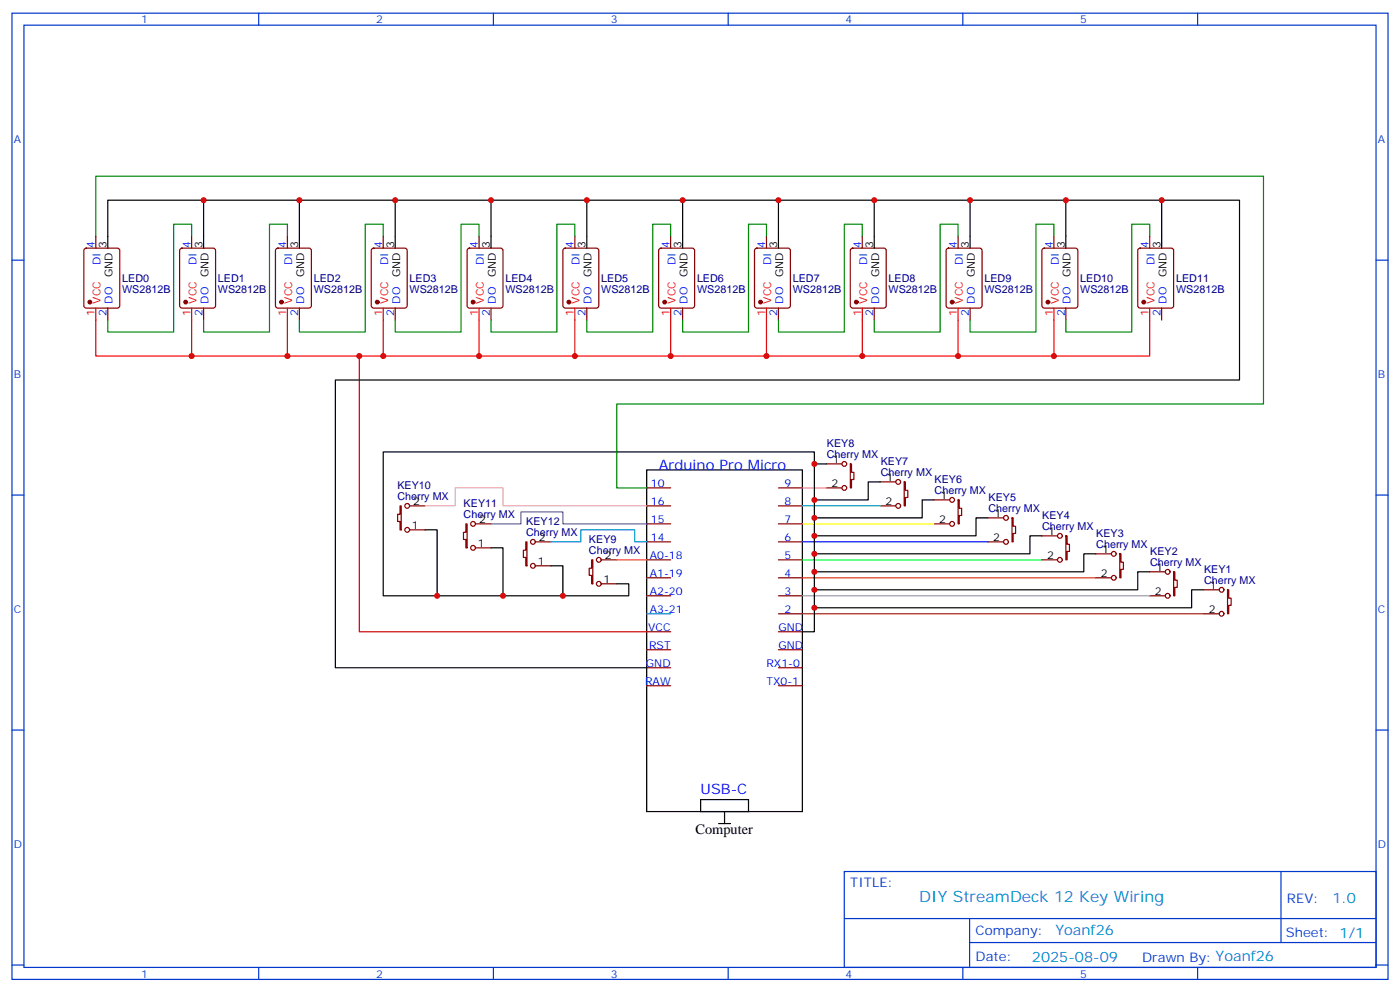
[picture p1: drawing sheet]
<svg xmlns="http://www.w3.org/2000/svg" width="412mm" height="292mm" viewBox="0 0 412 292" stroke-linecap="round" stroke-linejoin="round" font-family="sans-serif">
<g fill="none" stroke="#0038cc" stroke-width=".35">
<path d="M3.5 3.9h405.4v284.3h-405.4zM7.1 7.4h398.2v277.3h-398.2zM76.2 3.9v3.5M145.3 3.9v3.5M214.5 3.9v3.5M283.6 3.9v3.5M352.8 3.9v3.5M3.5 76.6h3.6M405.3 76.6h3.6M3.5 145.7h3.6M405.3 145.7h3.6M3.5 214.8h3.6"/>
<path d="M405.3 214.8h3.6M248.7 256.5h156.6v28.2h-156.6zM377.3 256.5v20.9M248.7 270.3h156.5M285.6 277.4h119.6M285.6 270.3v14.1M3.5 284h3.6M76.2 284.7v3.5M145.3 284.7v3.5M214.5 284.7v3.5M283.6 284.7v3.5M352.8 284.7v3.5"/>
<path d="M405.3 284h3.6"/>
</g>
<g fill="none" stroke="#000" stroke-width=".35">
<path d="M60 58.9v14.1M88.2 58.9v14.1M116.4 58.9v14.1M144.6 58.9v14.1M172.9 58.9v14.1M201.1 58.9v14.1M229.3 58.9v14.1M257.5 58.9v14.1M285.8 58.9v14.1M314 58.9v14.1M342.2 58.9v14.1M31.7 73v-14.1h333.4v52.9h-266.3v84.7h91.7"/>
<path d="M190.5 138.3h45.9v100.5h-45.9zM239.9 136.5h3.5M125.2 155.9h3.6v19.4M259.3 141.8h-3.5v5.3h-15.9M275.2 147.1h-3.6v5.3h-31.7M291 152.4h-3.5v5.3h-47.6M306.9 157.7h-3.5v5.3h-63.5M144.6 161.2h3.6v14.1M162.3 166.5h3.5v8.8M181.7 171.8h3.5v3.5h-72.3v-42.3h127v52.9h-3.5M322.8 163h-3.5v5.3h-79.4M338.7 168.3h-3.6v5.3h-95.2"/>
<path d="M354.5 173.6h-3.5v5.3h-111.1M206.4 235.3h14.1v3.5h-14.1zM213.4 238.8v3.6M211.7 242.4h3.5"/>
</g>
<g fill="none" stroke="#870000" stroke-width=".35">
<path d="M24.9 73.2l.5-.2h9.2l.6 .5 .1 16.5-.5 .6-9.4 .1-.7-.5v-16.5zM28.2 69.5v3.5M53.2 73.2l.4-.2h9.2l.6 .5 .1 16.5-.5 .6-9.4 .1-.6-.5-.1-16.5zM56.4 69.5v3.5M81.4 73.2l.4-.2h9.2l.7 .5v16.5l-.4 .6-9.5 .1-.6-.5-.1-16.5zM84.7 69.5v3.5M109.6 73.2l.5-.2h9.1l.7 .5v16.5l-.4 .6-9.4 .1-.7-.5v-16.5zM112.9 69.5v3.5M137.8 73.2l.5-.2h9.2l.6 .5 .1 16.5-.5 .6-9.4 .1-.7-.5v-16.5zM141.1 69.5v3.5M166 73.2l.5-.2h9.2l.6 .5 .1 16.5-.5 .6-9.4 .1-.6-.5-.1-16.5zM169.3 69.5v3.5"/>
<path d="M194.3 73.2l.4-.2h9.2l.7 .5v16.5l-.5 .6-9.4 .1-.6-.5-.1-16.5zM197.6 69.5v3.5M222.5 73.2l.5-.2h9.1l.7 .5v16.5l-.4 .6-9.4 .1-.7-.5-.1-16.5zM225.8 69.5v3.5M250.7 73.2l.5-.2h9.1l.7 .5 .1 16.5-.5 .6-9.4 .1-.7-.5v-16.5zM254 69.5v3.5M278.9 73.2l.5-.2h9.2l.6 .5 .1 16.5-.5 .6-9.4 .1-.7-.5v-16.5zM282.2 69.5v3.5M307.2 73.2l.4-.2h9.2l.6 .5 .1 16.5-.5 .6-9.4 .1-.6-.5-.1-16.5zM310.4 69.5v3.5M335.4 73.2l.4-.2h9.2l.7 .5v16.5l-.4 .6-9.5 .1-.6-.5-.1-16.5zM338.7 69.5v3.5"/>
<path d="M31.7 90.7v3.5M60 90.7v3.5M88.2 90.7v3.5M116.4 90.7v3.5M144.6 90.7v3.5M172.9 90.7v3.5M201.1 90.7v3.5M229.3 90.7v3.5M257.5 90.7v3.5M285.8 90.7v3.5M314 90.7v3.5M342.2 90.7v3.5"/>
<path d="M243.4 136.5h4.6M250.5 136.5h.3v2.5h.7v2.1h-.7v2.5h-.3zM117.8 148.9h.4v7h-.4v-2.4h-.7v-2.2h.7zM120.6 148.9h4.6M120.6 155.9h4.6M137.2 154.2h.4v7h-.4v-2.4h-.7v-2.2h.7zM140.1 154.2h4.5M154.9 159.5h.3v7h-.3v-2.5h-.7v-2.1h.7zM157.7 159.5h4.6M190.5 143.6h7.1M190.5 148.9h7.1M190.5 154.2h7.1"/>
<path d="M190.5 159.5h7.1M229.3 143.6h7.1M229.3 148.9h7.1M229.3 154.2h7.1M229.3 159.5h7.1M243.4 143.6h4.6M259.3 148.9h4.6M259.3 141.8h4.6M266.3 141.8h.4v2.5h.7v2.1h-.7v2.5h-.4zM275.2 154.2h4.6M275.2 147.1h4.6M282.2 147.1h.4v2.5h.7v2.1h-.7v2.5h-.4z"/>
<path d="M291 159.5h4.6M291 152.4h4.6M298.1 152.4h.3v2.5h.8v2.1h-.8v2.5h-.3zM306.9 157.7h4.6M314 157.7h.3v2.5h.7v2.1h-.7v2.4h-.3zM140.1 161.2h4.5M157.7 166.5h4.6M174.3 164.7h.3v7.1h-.3v-2.5h-.7v-2.1h.7zM177.1 164.7h4.6M177.1 171.8h4.6M190.5 164.7h7.1M190.5 170h7.1"/>
<path d="M190.5 175.3h7.1M229.3 164.7h7.1M229.3 170h7.1M229.3 175.3h7.1M306.9 164.7h4.6M322.8 170h4.6M322.8 163h4.6M329.8 163h.4v2.5h.7v2.1h-.7v2.4h-.4zM338.7 175.3h4.6M338.7 168.3h4.6M345.7 168.3h.4v2.4h.7v2.2h-.7v2.4h-.4zM354.5 173.6h4.6"/>
<path d="M361.6 173.6h.3v2.4h.8v2.2h-.8v2.4h-.3zM190.5 185.9h7.1M190.5 191.2h7.1M190.5 196.5h7.1M229.3 180.6h7.1M229.3 185.9h7.1M229.3 191.2h7.1M229.3 196.5h7.1M354.5 180.6h4.6M190.5 201.8h7.1M229.3 201.8h7.1"/>
<circle cx="248.7" cy="136.5" r=".71"/>
<circle cx="119.9" cy="155.9" r=".71"/>
<circle cx="119.9" cy="148.9" r=".71"/>
<circle cx="139.3" cy="154.2" r=".71"/>
<circle cx="157" cy="159.5" r=".71"/>
<circle cx="248.7" cy="143.6" r=".71"/>
<circle cx="264.6" cy="141.8" r=".71"/>
<circle cx="264.6" cy="148.9" r=".71"/>
<circle cx="280.5" cy="147.1" r=".71"/>
<circle cx="280.5" cy="154.2" r=".71"/>
<circle cx="296.3" cy="152.4" r=".71"/>
<circle cx="296.3" cy="159.5" r=".71"/>
<circle cx="312.2" cy="157.7" r=".71"/>
<circle cx="139.3" cy="161.2" r=".71"/>
<circle cx="157" cy="166.5" r=".71"/>
<circle cx="176.4" cy="171.8" r=".71"/>
<circle cx="176.4" cy="164.7" r=".71"/>
<circle cx="312.2" cy="164.7" r=".71"/>
<circle cx="328.1" cy="170" r=".71"/>
<circle cx="328.1" cy="163" r=".71"/>
<circle cx="344" cy="175.3" r=".71"/>
<circle cx="344" cy="168.3" r=".71"/>
<circle cx="359.8" cy="173.6" r=".71"/>
<circle cx="359.8" cy="180.6" r=".71"/>
</g>
<path d="M190.5 180.6h7.1" fill="none" stroke="#09c" stroke-width=".35"/>
<path d="M236.4 143.6h7" fill="none" stroke="#f0f" stroke-width=".35"/>
<path d="M236.4 148.9h22.9" fill="none" stroke="#0ff" stroke-width=".35"/>
<path d="M236.4 154.2h38.8" fill="none" stroke="#ff0" stroke-width=".35"/>
<path d="M236.4 159.5h54.6" fill="none" stroke="#00f" stroke-width=".35"/>
<path d="M236.4 164.7h70.5" fill="none" stroke="#0f0" stroke-width=".35"/>
<path d="M236.4 170h86.4" fill="none" stroke="#c30" stroke-width=".35"/>
<path d="M236.4 175.3h102.3" fill="none" stroke="#999" stroke-width=".35"/>
<path d="M236.4 180.6h118.1" fill="none" stroke="#960" stroke-width=".35"/>
<path d="M125.2 148.9h8.9v-5.3h14.1v5.3h42.3" fill="none" stroke="#f9c" stroke-width=".35"/>
<path d="M144.6 154.2h8.9v-3.6h12.3v3.6h24.7" fill="none" stroke="#939" stroke-width=".35"/>
<path d="M162.3 159.5h8.8v-3.6h15.9v3.6h3.5" fill="none" stroke="#0cf" stroke-width=".35"/>
<path d="M181.7 164.7h8.8" fill="none" stroke="#f90" stroke-width=".35"/>
<g fill="#870000" stroke="#870000" stroke-width=".35">
<circle cx="111.1" cy="88.9" r=".53"/>
<circle cx="195.8" cy="88.9" r=".53"/>
<circle cx="252.2" cy="88.9" r=".53"/>
<circle cx="280.5" cy="88.9" r=".53"/>
<circle cx="308.7" cy="88.9" r=".53"/>
<circle cx="224" cy="88.9" r=".53"/>
<circle cx="336.9" cy="88.9" r=".53"/>
<circle cx="167.6" cy="88.9" r=".53"/>
<circle cx="139.3" cy="88.9" r=".53"/>
<circle cx="26.5" cy="88.9" r=".53"/>
<circle cx="54.7" cy="88.9" r=".53"/>
<circle cx="82.9" cy="88.9" r=".53"/>
</g>
<path d="M28.2 90.7v14.1h77.6M56.4 90.7v14.1M84.7 90.7v14.1M112.9 90.7v14.1M141.1 90.7v14.1M169.3 90.7v14.1M197.6 90.7v14.1M225.8 90.7v14.1M254 90.7v14.1M282.2 90.7v14.1M310.4 90.7v14.1M338.7 90.7v14.1h-232.9v81.1h84.7" fill="none" stroke="#f00" stroke-width=".35"/>
<path d="M28.2 69.5v-17.6h344v67h-190.5v24.7h8.8M56.4 69.5v-3.5h-5.2v31.7h-19.5v-3.5M84.7 69.5v-3.5h-5.3v31.7h-19.4v-3.5M112.9 69.5v-3.5h-5.3v31.7h-19.4v-3.5M141.1 69.5v-3.5h-5.3v31.7h-19.4v-3.5M169.3 69.5v-3.5h-5.3v31.7h-19.4v-3.5M197.6 69.5v-3.5h-5.3v31.7h-19.4v-3.5M225.8 69.5v-3.5h-5.3v31.7h-19.4v-3.5M254 69.5v-3.5h-5.3v31.7h-19.4v-3.5M282.2 69.5v-3.5h-5.3v31.7h-19.4v-3.5M310.4 69.5v-3.5h-5.2v31.7h-19.4v-3.5M338.7 69.5v-3.5h-5.3v31.7h-19.4v-3.5" fill="none" stroke="#008700" stroke-width=".35"/>
<g fill="#c00">
<circle cx="165.8" cy="175.3" r=".88"/>
<circle cx="148.2" cy="175.3" r=".88"/>
<circle cx="128.8" cy="175.3" r=".88"/>
<circle cx="239.9" cy="136.5" r=".88"/>
<circle cx="239.9" cy="147.1" r=".88"/>
<circle cx="239.9" cy="152.4" r=".88"/>
<circle cx="239.9" cy="157.7" r=".88"/>
<circle cx="239.9" cy="163" r=".88"/>
<circle cx="239.9" cy="178.9" r=".88"/>
<circle cx="239.9" cy="173.6" r=".88"/>
<circle cx="239.9" cy="168.3" r=".88"/>
<circle cx="310.4" cy="104.8" r=".88"/>
<circle cx="282.2" cy="104.8" r=".88"/>
<circle cx="254" cy="104.8" r=".88"/>
<circle cx="225.8" cy="104.8" r=".88"/>
<circle cx="105.8" cy="104.8" r=".88"/>
<circle cx="56.4" cy="104.8" r=".88"/>
<circle cx="84.7" cy="104.8" r=".88"/>
<circle cx="112.9" cy="104.8" r=".88"/>
<circle cx="141.1" cy="104.8" r=".88"/>
<circle cx="169.3" cy="104.8" r=".88"/>
<circle cx="197.6" cy="104.8" r=".88"/>
<circle cx="60" cy="58.9" r=".88"/>
<circle cx="88.2" cy="58.9" r=".88"/>
<circle cx="116.4" cy="58.9" r=".88"/>
<circle cx="144.6" cy="58.9" r=".88"/>
<circle cx="172.9" cy="58.9" r=".88"/>
<circle cx="201.1" cy="58.9" r=".88"/>
<circle cx="229.3" cy="58.9" r=".88"/>
<circle cx="342.2" cy="58.9" r=".88"/>
<circle cx="314" cy="58.9" r=".88"/>
<circle cx="285.8" cy="58.9" r=".88"/>
<circle cx="257.5" cy="58.9" r=".88"/>
</g>
<text font-size="4.6" fill="#0099cb" x="270.8" y="265.5">DIY StreamDeck 12 Key Wiring</text>
<g font-size="4.2" fill="#00f">
<text x="194" y="138.3">Arduino Pro Micro</text>
<text x="206.4" y="233.5">USB-C</text>
</g>
<text font-size="4.2" x="204.9" y="245.5">Computer</text>
<g font-size="4.2" fill="#0099cb">
<text x="392.5" y="265.7">1.0</text>
<text x="310.9" y="275.3">Yoanf26</text>
<text x="304" y="283.1">2025-08-09</text>
</g>
<g font-size="3.9" fill="#0039cb">
<text x="250.5" y="261.1">TITLE:</text>
<text x="379.1" y="265.7">REV:</text>
<text x="287.4" y="275.3">Company:</text>
<text x="378.7" y="275.9">Sheet: 1/1</text>
<text x="287.4" y="282.9">Date:</text>
<text x="336.4" y="283">Drawn By: Yoanf26</text>
</g>
<g font-size="3.2" fill="#0039cb">
<text x="41.6" y="6.9">1</text>
<text x="110.8" y="6.9">2</text>
<text x="179.9" y="6.9">3</text>
<text x="249.1" y="6.9">4</text>
<text x="318.2" y="6.9">5</text>
<text x="4.1" y="42">A</text>
<text x="405.9" y="42">A</text>
<text x="4.1" y="111.1">B</text>
<text x="405.9" y="111.1">B</text>
<text x="4.1" y="180.3">C</text>
<text x="405.9" y="180.3">C</text>
<text x="4.1" y="249.4">D</text>
<text x="405.9" y="249.4">D</text>
<text x="41.6" y="287.7">1</text>
<text x="110.8" y="287.7">2</text>
<text x="179.9" y="287.7">3</text>
<text x="249.1" y="287.7">4</text>
<text x="318.2" y="287.7">5</text>
</g>
<g font-size="3.2" fill="#00f">
<text x="27.9" y="72.8" transform="rotate(-90 27.9 72.8)">4</text>
<text x="56.1" y="72.8" transform="rotate(-90 56.1 72.8)">4</text>
<text x="84.3" y="72.8" transform="rotate(-90 84.3 72.8)">4</text>
<text x="112.5" y="72.8" transform="rotate(-90 112.5 72.8)">4</text>
<text x="140.8" y="72.8" transform="rotate(-90 140.8 72.8)">4</text>
<text x="169" y="72.8" transform="rotate(-90 169 72.8)">4</text>
<text x="197.2" y="72.8" transform="rotate(-90 197.2 72.8)">4</text>
<text x="225.4" y="72.8" transform="rotate(-90 225.4 72.8)">4</text>
<text x="253.6" y="72.8" transform="rotate(-90 253.6 72.8)">4</text>
<text x="281.9" y="72.8" transform="rotate(-90 281.9 72.8)">4</text>
<text x="310.1" y="72.8" transform="rotate(-90 310.1 72.8)">4</text>
<text x="338.3" y="72.8" transform="rotate(-90 338.3 72.8)">4</text>
<text x="29.6" y="78.1" transform="rotate(-90 29.6 78.1)">DI</text>
<text x="57.9" y="78.1" transform="rotate(-90 57.9 78.1)">DI</text>
<text x="86.1" y="78.1" transform="rotate(-90 86.1 78.1)">DI</text>
<text x="114.3" y="78.1" transform="rotate(-90 114.3 78.1)">DI</text>
<text x="142.5" y="78.1" transform="rotate(-90 142.5 78.1)">DI</text>
<text x="170.7" y="78.1" transform="rotate(-90 170.7 78.1)">DI</text>
<text x="199" y="78.1" transform="rotate(-90 199 78.1)">DI</text>
<text x="227.2" y="78.1" transform="rotate(-90 227.2 78.1)">DI</text>
<text x="255.4" y="78.1" transform="rotate(-90 255.4 78.1)">DI</text>
<text x="283.6" y="78.1" transform="rotate(-90 283.6 78.1)">DI</text>
<text x="311.9" y="78.1" transform="rotate(-90 311.9 78.1)">DI</text>
<text x="340.1" y="78.1" transform="rotate(-90 340.1 78.1)">DI</text>
<text x="33.2" y="89.4" transform="rotate(-90 33.2 89.4)">DO</text>
<text x="61.4" y="89.4" transform="rotate(-90 61.4 89.4)">DO</text>
<text x="89.6" y="89.4" transform="rotate(-90 89.6 89.4)">DO</text>
<text x="117.8" y="89.4" transform="rotate(-90 117.8 89.4)">DO</text>
<text x="146" y="89.4" transform="rotate(-90 146 89.4)">DO</text>
<text x="174.3" y="89.4" transform="rotate(-90 174.3 89.4)">DO</text>
<text x="202.5" y="89.4" transform="rotate(-90 202.5 89.4)">DO</text>
<text x="230.7" y="89.4" transform="rotate(-90 230.7 89.4)">DO</text>
<text x="258.9" y="89.4" transform="rotate(-90 258.9 89.4)">DO</text>
<text x="287.2" y="89.4" transform="rotate(-90 287.2 89.4)">DO</text>
<text x="315.4" y="89.4" transform="rotate(-90 315.4 89.4)">DO</text>
<text x="343.6" y="89.4" transform="rotate(-90 343.6 89.4)">DO</text>
<text x="31.4" y="92.9" transform="rotate(-90 31.4 92.9)">2</text>
<text x="59.6" y="92.9" transform="rotate(-90 59.6 92.9)">2</text>
<text x="87.8" y="92.9" transform="rotate(-90 87.8 92.9)">2</text>
<text x="116.1" y="92.9" transform="rotate(-90 116.1 92.9)">2</text>
<text x="144.3" y="92.9" transform="rotate(-90 144.3 92.9)">2</text>
<text x="172.5" y="92.9" transform="rotate(-90 172.5 92.9)">2</text>
<text x="200.7" y="92.9" transform="rotate(-90 200.7 92.9)">2</text>
<text x="229" y="92.9" transform="rotate(-90 229 92.9)">2</text>
<text x="257.2" y="92.9" transform="rotate(-90 257.2 92.9)">2</text>
<text x="285.4" y="92.9" transform="rotate(-90 285.4 92.9)">2</text>
<text x="313.6" y="92.9" transform="rotate(-90 313.6 92.9)">2</text>
<text x="341.8" y="92.9" transform="rotate(-90 341.8 92.9)">2</text>
<text x="191.8" y="143.2">10</text>
<text x="231.1" y="143.2">9</text>
<text x="191.8" y="148.5">16</text>
<text x="231.1" y="148.5">8</text>
<text x="191.8" y="153.8">15</text>
<text x="231.1" y="153.8">7</text>
<text x="191.8" y="159.1">14</text>
<text x="231.1" y="159.1">6</text>
<text x="191.4" y="164.4">A0-18</text>
<text x="231.1" y="164.4">5</text>
<text x="191.4" y="169.7">A1-19</text>
<text x="231.1" y="169.7">4</text>
<text x="191.4" y="175">A2-20</text>
<text x="231.1" y="175">3</text>
<text x="191" y="185.6">VCC</text>
<text x="191.4" y="180.3">A3-21</text>
<text x="229.3" y="185.6">GND</text>
<text x="231.1" y="180.3">2</text>
<text x="191.2" y="190.9">RST</text>
<text x="229.3" y="190.9">GND</text>
<text x="190.3" y="196.1">GND</text>
<text x="225.8" y="196.1">RX1-0</text>
<text x="190" y="201.4">RAW</text>
<text x="225.8" y="201.4">TX0-1</text>
</g>
<g font-size="3.2">
<text x="31.4" y="72.8" transform="rotate(-90 31.4 72.8)">3</text>
<text x="59.6" y="72.8" transform="rotate(-90 59.6 72.8)">3</text>
<text x="87.8" y="72.8" transform="rotate(-90 87.8 72.8)">3</text>
<text x="116.1" y="72.8" transform="rotate(-90 116.1 72.8)">3</text>
<text x="144.3" y="72.8" transform="rotate(-90 144.3 72.8)">3</text>
<text x="172.5" y="72.8" transform="rotate(-90 172.5 72.8)">3</text>
<text x="200.7" y="72.8" transform="rotate(-90 200.7 72.8)">3</text>
<text x="229" y="72.8" transform="rotate(-90 229 72.8)">3</text>
<text x="257.2" y="72.8" transform="rotate(-90 257.2 72.8)">3</text>
<text x="285.4" y="72.8" transform="rotate(-90 285.4 72.8)">3</text>
<text x="313.6" y="72.8" transform="rotate(-90 313.6 72.8)">3</text>
<text x="341.8" y="72.8" transform="rotate(-90 341.8 72.8)">3</text>
<text x="33.2" y="81.6" transform="rotate(-90 33.2 81.6)">GND</text>
<text x="61.4" y="81.6" transform="rotate(-90 61.4 81.6)">GND</text>
<text x="89.6" y="81.6" transform="rotate(-90 89.6 81.6)">GND</text>
<text x="117.8" y="81.6" transform="rotate(-90 117.8 81.6)">GND</text>
<text x="146" y="81.6" transform="rotate(-90 146 81.6)">GND</text>
<text x="174.3" y="81.6" transform="rotate(-90 174.3 81.6)">GND</text>
<text x="202.5" y="81.6" transform="rotate(-90 202.5 81.6)">GND</text>
<text x="230.7" y="81.6" transform="rotate(-90 230.7 81.6)">GND</text>
<text x="258.9" y="81.6" transform="rotate(-90 258.9 81.6)">GND</text>
<text x="287.2" y="81.6" transform="rotate(-90 287.2 81.6)">GND</text>
<text x="315.4" y="81.6" transform="rotate(-90 315.4 81.6)">GND</text>
<text x="343.6" y="81.6" transform="rotate(-90 343.6 81.6)">GND</text>
<text x="245.3" y="136.2">1</text>
<text x="244.9" y="143.2">2</text>
<text x="261.2" y="141.5">1</text>
<text x="121.7" y="148.5">2</text>
<text x="260.8" y="148.5">2</text>
<text x="277" y="146.8">1</text>
<text x="121.4" y="155.6">1</text>
<text x="141.1" y="153.8">2</text>
<text x="276.7" y="153.8">2</text>
<text x="292.9" y="152">1</text>
<text x="140.8" y="160.9">1</text>
<text x="158.7" y="159.1">2</text>
<text x="292.6" y="159.1">2</text>
<text x="308.8" y="157.3">1</text>
<text x="158.4" y="166.2">1</text>
<text x="178.2" y="164.4">2</text>
<text x="308.4" y="164.4">2</text>
<text x="324.7" y="162.6">1</text>
<text x="340.5" y="167.9">1</text>
<text x="177.8" y="171.4">1</text>
<text x="324.3" y="169.7">2</text>
<text x="356.4" y="173.2">1</text>
<text x="340.2" y="175">2</text>
<text x="356.1" y="180.3">2</text>
</g>
<g font-size="3.2" fill="#000080">
<text x="36" y="83">LED0</text>
<text x="64.2" y="83">LED1</text>
<text x="92.4" y="83">LED2</text>
<text x="120.6" y="83">LED3</text>
<text x="148.9" y="83">LED4</text>
<text x="177.1" y="83">LED5</text>
<text x="205.3" y="83">LED6</text>
<text x="233.5" y="83">LED7</text>
<text x="261.8" y="83">LED8</text>
<text x="290" y="83">LED9</text>
<text x="318.2" y="83">LED10</text>
<text x="346.4" y="83">LED11</text>
<text x="36" y="86.1">WS2812B</text>
<text x="64.2" y="86.2">WS2812B</text>
<text x="92.4" y="86.2">WS2812B</text>
<text x="120.6" y="86.2">WS2812B</text>
<text x="148.9" y="86.1">WS2812B</text>
<text x="177.1" y="86.2">WS2812B</text>
<text x="205.3" y="86.2">WS2812B</text>
<text x="233.5" y="86.2">WS2812B</text>
<text x="261.8" y="86.2">WS2812B</text>
<text x="290" y="86.2">WS2812B</text>
<text x="318.2" y="86.2">WS2812B</text>
<text x="346.4" y="86.2">WS2812B</text>
<text x="243.6" y="131.6">KEY8</text>
<text x="243.6" y="134.8">Cherry MX</text>
<text x="259.4" y="136.9">KEY7</text>
<text x="117" y="143.9">KEY10</text>
<text x="259.4" y="140.1">Cherry MX</text>
<text x="275.3" y="142.2">KEY6</text>
<text x="117" y="147.1">Cherry MX</text>
<text x="136.6" y="149.2">KEY11</text>
<text x="275.3" y="145.3">Cherry MX</text>
<text x="291.2" y="147.5">KEY5</text>
<text x="136.6" y="152.4">Cherry MX</text>
<text x="155" y="154.5">KEY12</text>
<text x="291.2" y="150.6">Cherry MX</text>
<text x="307" y="155.9">Cherry MX</text>
<text x="307" y="152.8">KEY4</text>
<text x="155" y="157.7">Cherry MX</text>
<text x="173.5" y="159.8">KEY9</text>
<text x="322.9" y="161.2">Cherry MX</text>
<text x="322.9" y="158">KEY3</text>
<text x="173.5" y="163">Cherry MX</text>
<text x="338.8" y="166.5">Cherry MX</text>
<text x="338.8" y="163.3">KEY2</text>
<text x="354.7" y="171.8">Cherry MX</text>
<text x="354.7" y="168.6">KEY1</text>
</g>
<g font-size="3.2" fill="#f00">
<text x="29.6" y="89.4" transform="rotate(-90 29.6 89.4)">VCC</text>
<text x="57.9" y="89.4" transform="rotate(-90 57.9 89.4)">VCC</text>
<text x="86.1" y="89.4" transform="rotate(-90 86.1 89.4)">VCC</text>
<text x="114.3" y="89.4" transform="rotate(-90 114.3 89.4)">VCC</text>
<text x="142.5" y="89.4" transform="rotate(-90 142.5 89.4)">VCC</text>
<text x="170.7" y="89.4" transform="rotate(-90 170.7 89.4)">VCC</text>
<text x="199" y="89.4" transform="rotate(-90 199 89.4)">VCC</text>
<text x="227.2" y="89.4" transform="rotate(-90 227.2 89.4)">VCC</text>
<text x="255.4" y="89.4" transform="rotate(-90 255.4 89.4)">VCC</text>
<text x="283.6" y="89.4" transform="rotate(-90 283.6 89.4)">VCC</text>
<text x="311.9" y="89.4" transform="rotate(-90 311.9 89.4)">VCC</text>
<text x="340.1" y="89.4" transform="rotate(-90 340.1 89.4)">VCC</text>
<text x="27.9" y="92.9" transform="rotate(-90 27.9 92.9)">1</text>
<text x="56.1" y="92.9" transform="rotate(-90 56.1 92.9)">1</text>
<text x="84.3" y="92.9" transform="rotate(-90 84.3 92.9)">1</text>
<text x="112.5" y="92.9" transform="rotate(-90 112.5 92.9)">1</text>
<text x="140.8" y="92.9" transform="rotate(-90 140.8 92.9)">1</text>
<text x="169" y="92.9" transform="rotate(-90 169 92.9)">1</text>
<text x="197.2" y="92.9" transform="rotate(-90 197.2 92.9)">1</text>
<text x="225.4" y="92.9" transform="rotate(-90 225.4 92.9)">1</text>
<text x="253.6" y="92.9" transform="rotate(-90 253.6 92.9)">1</text>
<text x="281.9" y="92.9" transform="rotate(-90 281.9 92.9)">1</text>
<text x="310.1" y="92.9" transform="rotate(-90 310.1 92.9)">1</text>
<text x="338.3" y="92.9" transform="rotate(-90 338.3 92.9)">1</text>
</g>
</svg>
